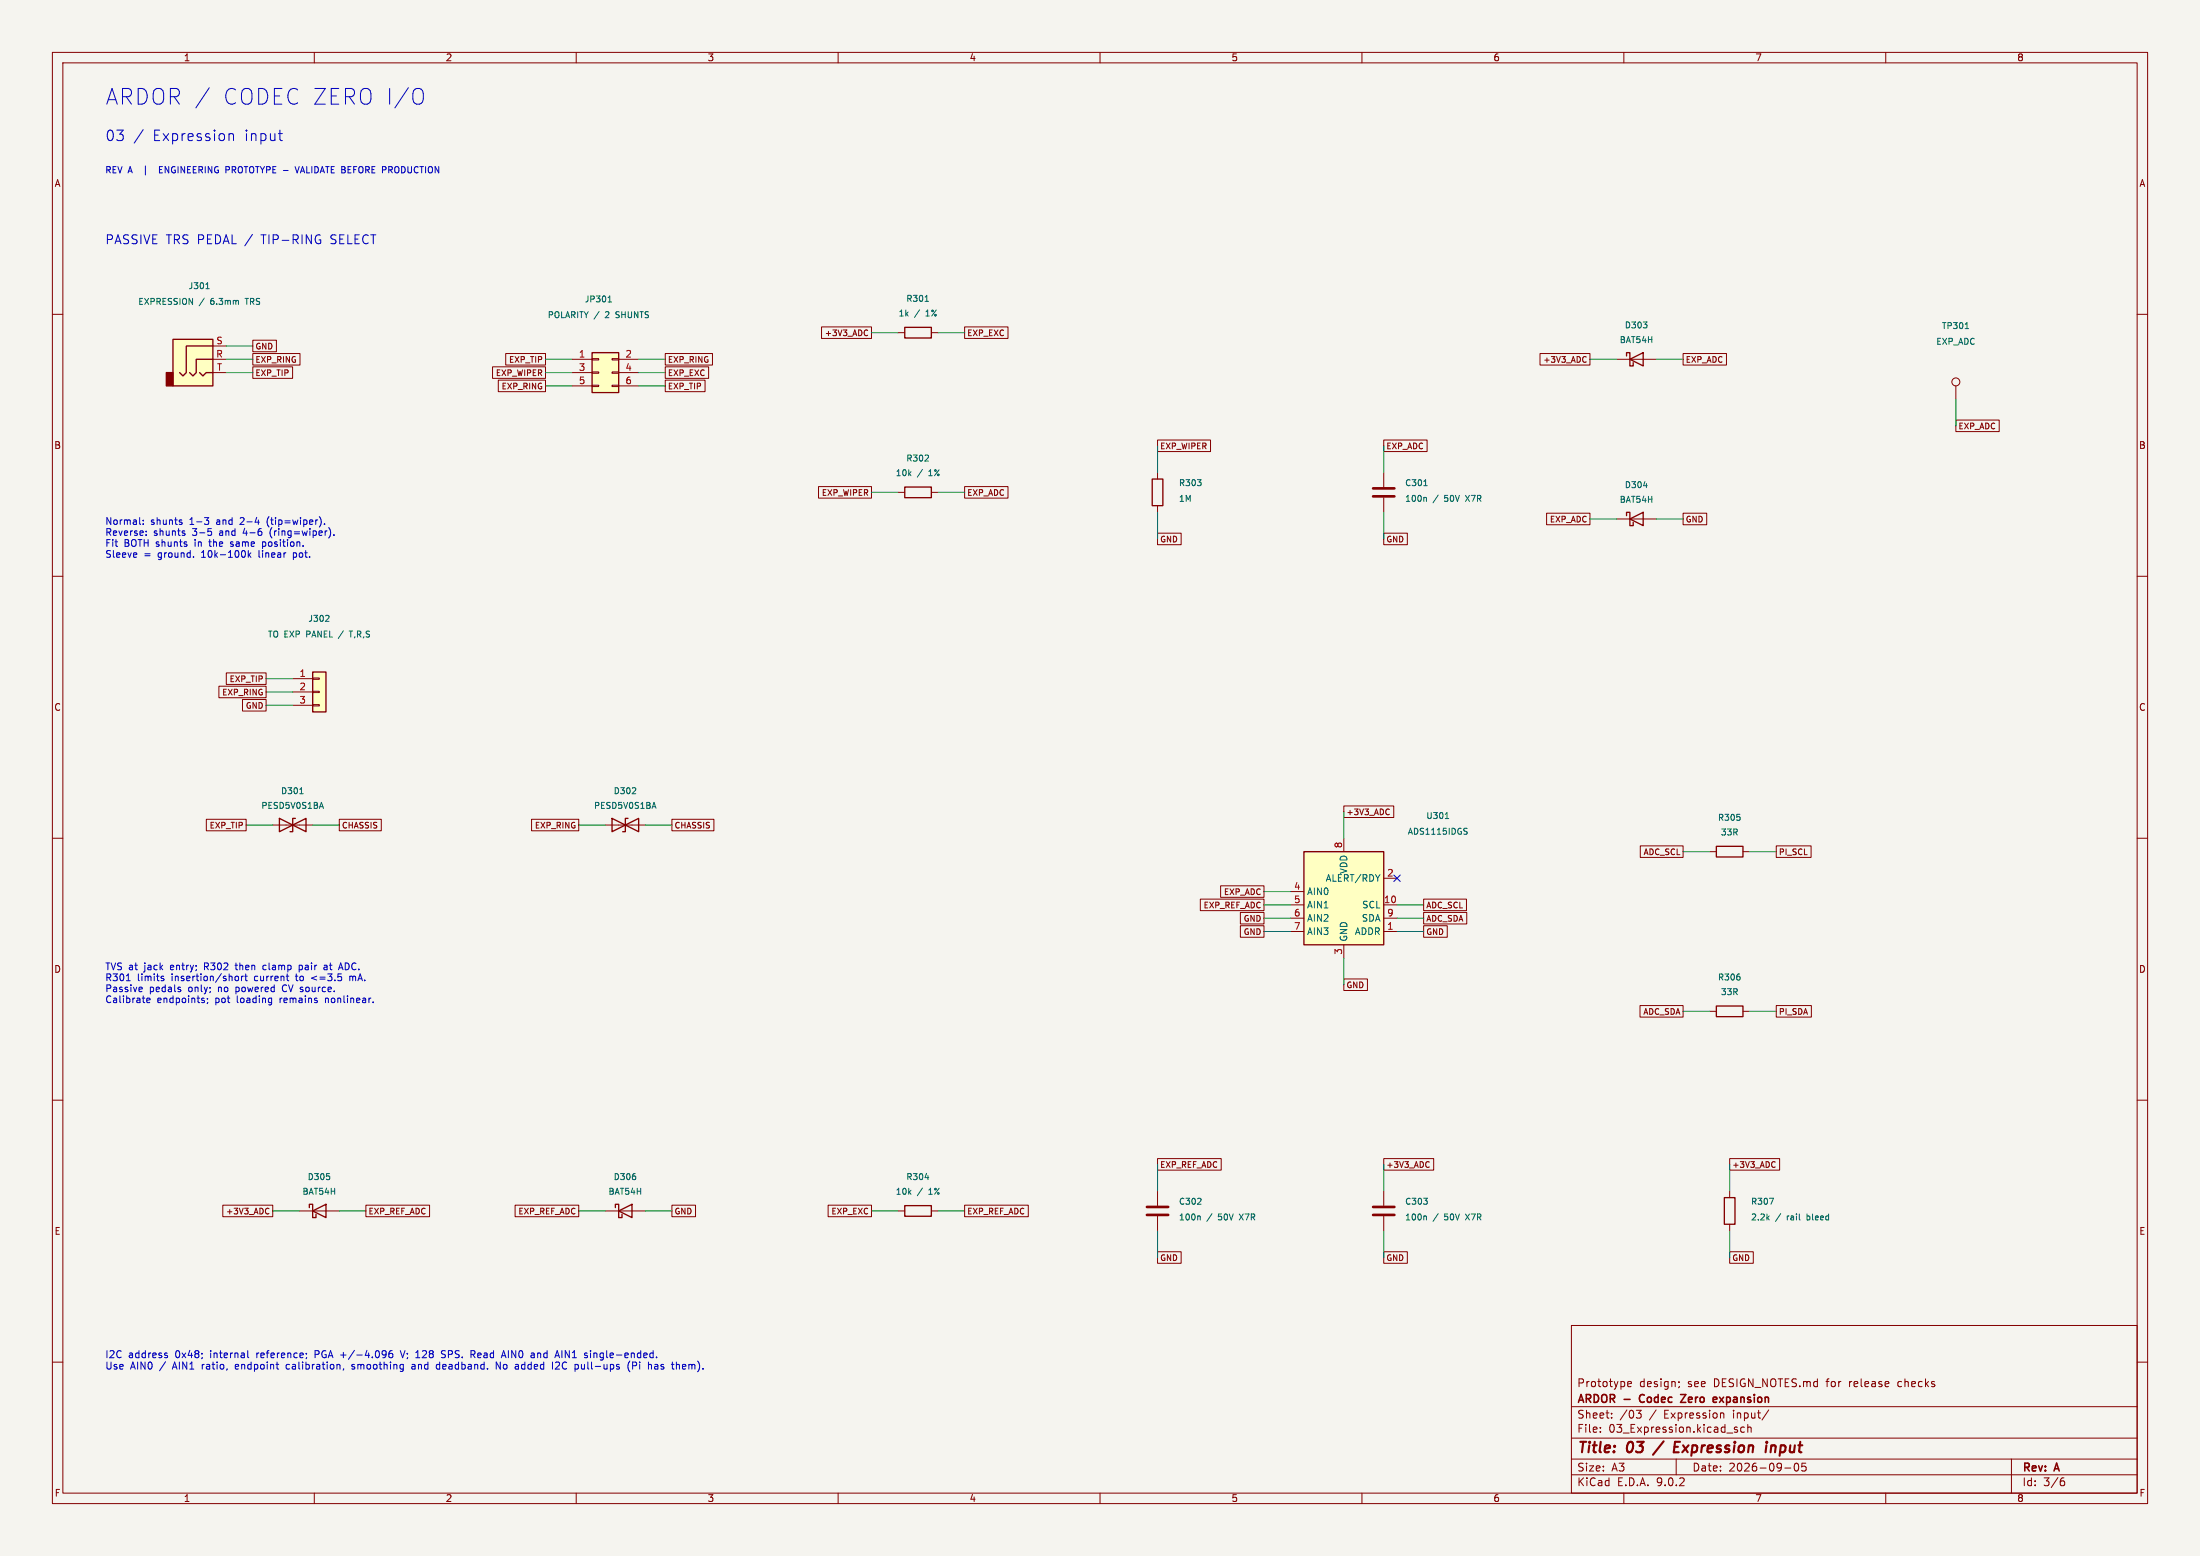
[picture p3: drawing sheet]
<svg xmlns="http://www.w3.org/2000/svg" width="420mm" height="297mm" viewBox="0 0 420 297" stroke-linecap="round" stroke-linejoin="round" font-family="sans-serif">
<path d="M0 0h420v297h-420z" fill="#f5f4ef" stroke="#f5f4ef" stroke-width=".19"/>
<g fill="none" stroke="#840000" stroke-width=".19">
<path d="M10 10h400v277h-400zM12 12h396v273h-396zM60 10v2M110 10v2M160 10v2M210 10v2M260 10v2M310 10v2M360 10v2M10 60h2M408 60h2M10 110h2"/>
<path d="M408 110h2M10 160h2M408 160h2M10 210h2M408 210h2M300 253h108v32h-108zM10 260h2M300 278.5h108M300 274.5h108M300 268.5h108M305.5 273.2v.2M305.5 272.5v.1"/>
<path d="M307.7 270.5v.2M307.7 269.8v.1M310.7 264.2l.7-.2v-.2l-.5-.1-.2 .2 .1 .7h.6M312.4 269.2h.9l-.5 .6 .4 .1 .1 .5-.3 .3h-.4M320 278.5v3M320.5 263.8v.1M320.6 264.6l-.2 .3M328.7 269.7l.3 .1 .1 .1v.8M331.3 272.9l.4 .1v.2l-.2 .2h-.3M331.3 272.4l.4 .1M333 272.5l-.4-.1-.3 .3 .1 .6h.6M333.7 272.5l.2-.1 .3 .1 .1 .9"/>
<path d="M333.7 271.9v1.5M337.7 269.1l-1.3 1.9M342.7 279.4a.81 .81 0 0 0 .3 1.4l.2-.2 .2-.4-.2-.8M344 279.3l-.1 .7 .3-.1h.5l.1 .6-.3 .3-.6-.2M384 278.5v6.5M408 260h2M60 285v2M110 285v2M160 285v2M210 285v2M260 285v2M300 281.5h108"/>
<path d="M310 285v2M340.7 280.2h1.2M360 285v2M393.6 282.7h.4l.2 .2-.1 .5-.5 .2M394 282.1l-.4 .1"/>
</g>
<path d="M317.6 275.1l-2 2.6M319.7 276.2h.6M320.7 275.2h-.9l-.3 2h1M337.3 275.2v.2M338.2 275.9l-.2 1.3M338.7 275.9l-.6 .2" fill="none" stroke="#840000" stroke-width=".4"/>
<path d="M313.1 266.4l-.1 .4 .1 .7M320.8 266.2h1l-1 1.5h1M327.3 266.7l.4 .1 .1 .2-.8 .2M327.7 267.6l-.4 .1M328.3 266.7l.7 1M329 266.7l-.7 1" fill="none" stroke="#840000" stroke-width=".3"/>
<path d="M248.9 162.6h15.3v17.7h-15.3z" fill="#ffffc2"/>
<path d="M172.7 62.5h5.1v2h-5.1zM172.7 93h5.1v2h-5.1zM220 91.4h2v5.1h-2zM248.9 162.6h15.3v17.7h-15.3zM327.7 192h5v2.1h-5zM172.7 230.1h5.1v2.1h-5.1z" fill="none" stroke="#840000" stroke-width=".25"/>
<g fill="none" stroke="#840000" stroke-width=".19">
<path d="M171.4 63.5h1.3M177.8 63.5h1.3M373.4 73.7v2.5M171.4 94h1.3M177.8 94h1.3M221 90.2v1.2M221 96.5v1.3M264.2 90.2v2.8M264.2 95v2.8M246.4 170.2h2.5M246.4 172.7h2.5M246.4 175.3h2.5"/>
<path d="M246.4 177.8h2.5M256.5 160v2.6M264.2 172.7h2.5M264.2 175.3h2.5M264.2 177.8h2.5M264.2 167.6h2.5M256.5 180.3v2.6M326.4 193h1.3M332.7 193h1.3M171.4 231.1h1.3M177.8 231.1h1.3M221 227.3v2.8"/>
<path d="M221 232.2v2.7M264.2 227.3v2.8M264.2 232.2v2.7"/>
<circle cx="373.4" cy="72.9" r=".76"/>
</g>
<g fill="none" stroke="#006464" stroke-width=".19">
<path d="M176.6 57.5h.7M375.2 62.7h.6M176.5 88h.8M177.2 87v.3M271.8 92.7h.7M272.1 94.9l.2 .2v.6M275.9 156.2h.7M279.7 158.1h.4M279.9 158.7l.2 .2-.2 .3M332.1 186.5v.5M176.6 224.8h.7M228.6 229.9h.7"/>
<path d="M229 232.1l.1 .2v.6M229.2 228.8v.4M272.1 232.1l.2 .2v.6"/>
</g>
<path d="M262.1 93.2h4.1M262.1 94.7h4.1M218.9 230.4h4.1M218.9 231.9h4.1M262.1 230.4h4.1M262.1 231.9h4.1" fill="none" stroke="#840000" stroke-width=".51"/>
<path d="M33 64.8h7.6v8.9h-7.6z" fill="#ffffc2"/>
<path d="M31.7 71.1h1.3v2.6h-1.3z" fill="#840000" stroke="#840000" stroke-width=".25"/>
<path d="M33 64.8h7.6v8.9h-7.6zM38.1 71.1l.6 .7 .7-.7h1.2M40.6 68.6h-3.1v2.5l-.7 .7-.6-.7M40.6 66h-5v5.1l-.7 .7-.6-.7M53.3 156.2v2.6l5.1-2.6v2.6zM56.4 156.2h-.5v2.6h-.5M116.8 156.2v2.6l5.1-2.6v2.6zM119.9 156.2h-.5v2.6h-.5M327.7 161.5h5v2.1h-5z" fill="none" stroke="#840000" stroke-width=".25"/>
<path d="M40.6 66h2.6M40.6 68.6h2.6M40.6 71.1h2.6M52.1 157.5h7.6M115.6 157.5h7.6M326.4 162.6h1.3M332.7 162.6h1.3" fill="none" stroke="#840000" stroke-width=".19"/>
<path d="M39.3 55.1h.7M39.5 54.1l.1-.1v1.1M57.2 151.5h.7M61.4 153.2l.3 1.1M120.7 151.5h.7M121.3 150.5v.3M124.9 153.2l.3 1.1M332.1 156v.5" fill="none" stroke="#006464" stroke-width=".19"/>
<path d="M59.7 128.3h2.5v7.6h-2.5z" fill="#ffffc2"/>
<path d="M310.5 98.4v-.6h.6v2.5h.7v-.6M311.1 99.1l2.6-1.3v2.5zM59.7 128.3h2.5v7.6h-2.5zM59.1 230.5v-.6h.6v2.5h.6v-.6M59.7 231.1l2.5-1.2v2.5z" fill="none" stroke="#840000" stroke-width=".25"/>
<path d="M308.6 99.1h7.6M55.9 129.5h3.8M55.9 132.1h3.8M55.9 134.6h3.8M59.7 129.4h1.3v.3h-1.3zM59.7 132h1.3v.2h-1.3zM59.7 134.5h1.3v.2h-1.3zM57.1 231.1h7.7" fill="none" stroke="#840000" stroke-width=".19"/>
<path d="M313.8 92.7h.7M62.7 117.5l.1 .4-.7 .7h.7M66.7 120.5h.6M62.9 224.6v.5" fill="none" stroke="#006464" stroke-width=".19"/>
<path d="M113 67.3h5.1v7.6h-5.1z" fill="#ffffc2"/>
<path d="M113 67.3h5.1v7.6h-5.1zM310.5 67.9v-.6h.6v2.6h.7v-.7M311.1 68.6l2.6-1.3v2.6zM117.5 230.5v-.6h.6v2.5h.6v-.6M118.1 231.1l2.5-1.2v2.5zM329.2 228.6h2v5.1h-2z" fill="none" stroke="#840000" stroke-width=".25"/>
<g fill="none" stroke="#840000" stroke-width=".19">
<path d="M48.3 64.9h4.5v2.2h-4.5zM48.3 70h7.6v2.2h-7.6zM48.3 67.5h9v2.2h-9zM94 70h10.1v2.2h-10.1zM95.1 72.6h9v2.2h-9zM96.5 67.5h7.6v2.2h-7.6zM109.2 68.6h3.8M109.2 71.1h3.8M109.2 73.7h3.8M113 68.5h1.3v.2h-1.3zM113 71h1.3v.2h-1.3zM113 73.5h1.3v.3h-1.3z"/>
<path d="M116.8 68.5h1.3v.2h-1.3zM116.8 71h1.3v.2h-1.3zM116.8 73.5h1.3v.3h-1.3zM118.1 68.6h3.8M118.1 71.1h3.8M118.1 73.7h3.8M127 70h8.3v2.2h-8.3zM127 72.6h7.6v2.2h-7.6zM127 67.5h9v2.2h-9zM156.8 62.4h9.6v2.2h-9.6zM165.4 63l.2 .1M165.6 64l-.2 .1"/>
<path d="M184.1 62.4h8.3v2.2h-8.3zM294 67.5h9.5v2.2h-9.5zM302.6 68.1l.2 .1M302.8 69.1l-.2 .1M308.6 68.6h7.6M321.3 67.5h8.3v2.2h-8.3zM156.3 92.9h10.1v2.2h-10.1zM184.1 92.9h8.3v2.2h-8.3zM221 84h10.1v2.2h-10.1zM264.2 84h8.2v2.2h-8.2zM295.3 98h8.2v2.2h-8.2zM321.3 98h4.5v2.2h-4.5z"/>
<path d="M373.4 80.2h8.3v2.2h-8.3zM221 101.8h4.5v2.2h-4.5zM264.2 101.8h4.5v2.2h-4.5zM41.8 131h9v2.2h-9zM43.2 128.4h7.6v2.2h-7.6zM46.3 133.5h4.5v2.2h-4.5zM39.4 156.4h7.6v2.2h-7.6zM64.8 156.4h8v2.2h-8zM101.5 156.4h9v2.2h-9zM128.3 156.4h8v2.2h-8zM256.5 153.8h9.6v2.2h-9.6zM265 154.4l.2 .1"/>
<path d="M265.2 155.4l-.2 .1M229.1 171.6h12.2v2.2h-12.2zM233 169.1h8.3v2.2h-8.3zM236.8 176.7h4.5v2.2h-4.5zM236.8 174.2h4.5v2.2h-4.5zM271.8 176.7h4.5v2.2h-4.5zM271.8 171.6h8.2v2.2h-8.2zM271.8 174.2h8.2v2.2h-8.2zM313.1 161.5h8.2v2.2h-8.2zM339.1 161.5h6.6v2.2h-6.6zM256.5 186.9h4.5v2.2h-4.5zM313.1 191.9h8.2v2.2h-8.2z"/>
<path d="M339.1 191.9h6.7v2.2h-6.7zM42.5 230h9.6v2.2h-9.6zM51.1 230.6l.2 .1M51.3 231.6l-.2 .1M69.8 230h12.2v2.2h-12.2zM98.3 230h12.2v2.2h-12.2zM115.6 231.1h7.6M128.3 230h4.5v2.2h-4.5zM158.1 230h8.3v2.2h-8.3zM184.1 230h12.2v2.2h-12.2zM221 238.9h4.5v2.2h-4.5zM221 221.1h12.1v2.3h-12.1z"/>
<path d="M264.2 238.9h4.5v2.2h-4.5zM264.2 221.1h9.5v2.3h-9.5zM272.6 221.7l.2 .1M272.8 222.7l-.2 .1M330.2 221.1h9.5v2.3h-9.5zM330.2 238.9h4.5v2.2h-4.5zM330.2 227.3v1.3M330.2 233.7v1.2M338.7 221.7l.2 .1M338.9 222.7l-.2 .1"/>
</g>
<path d="M116.1 57.6h.6M116.3 56.7l.1-.2v1.1M121.3 224.6v.5M337.8 228.7h.8l-.5 1.2" fill="none" stroke="#006464" stroke-width=".19"/>
<g fill="none" stroke="#009600" stroke-width=".19">
<path d="M43.2 68.6h5.1M43.2 66h5.1M43.2 71.1h5.1M104.1 68.6h5.1M104.1 71.1h5.1M104.1 73.7h5.1M121.9 68.6h5.1M121.9 71.1h5.1M121.9 73.7h5.1M166.4 63.5h5M179.1 63.5h5M303.5 68.6h5.1"/>
<path d="M316.2 68.6h5.1M373.4 76.2v5.1M166.4 94h5M179.1 94h5M221 85.1v5.1M221 97.8v5.1M264.2 85.1v5.1M264.2 97.8v5.1M303.5 99.1h5.1M316.2 99.1h5.1M50.8 134.6h5.1M50.8 132.1h5.1"/>
<path d="M50.8 129.5h5.1M47 157.5h5.1M59.7 157.5h5.1M110.5 157.5h5.1M123.2 157.5h5.1M256.5 154.9v5.1M241.3 175.3h5.1M241.3 172.7h5.1M241.3 170.2h5.1M241.3 177.8h5.1M266.7 175.3h5.1M266.7 172.7h5.1"/>
<path d="M266.7 177.8h5.1M321.3 162.6h5.1M334 162.6h5.1M256.5 182.9v5.1M321.3 193h5.1M334 193h5.1M52.1 231.1h5M64.8 231.1h5M110.5 231.1h5.1M123.2 231.1h5.1M166.4 231.1h5M179.1 231.1h5"/>
<path d="M221 222.2v5.1M221 234.9v5.1M264.2 222.2v5.1M264.2 234.9v5.1M330.2 222.2v5.1M330.2 234.9v5.1"/>
</g>
<path d="M266.1 167l1.2 1.2M267.3 167l-1.2 1.2" fill="none" stroke="#000084" stroke-width=".19"/>
<g fill="none" stroke="#0000c2" stroke-width=".19">
<path d="M40 16.7l-2.6 3.9M79.5 16.9a1.01 1.01 0 0 1 1.3 1v1a1.01 1.01 0 0 1-1.3 1M27.3 24.7l-1.7 2.6M30.4 32.4h.4M31 31.8h-.6v1.2h.6M43.1 31.8l.6 .1M43.7 32.4h-.6M43.7 25.5v1.3M43.7 25.7a.5 .5 0 0 1 .9 .1v1M53.1 25.5h.8M53.5 26.7l.4 .1M56.3 31.8l.4 1.2 .4-1.2"/>
<path d="M60.9 45.8h.3v.6l-.3 .1M61 44.8l.1 .1M27.3 100v.1M27.3 99.3v.1M34.6 99.7l.2 .2-.2 .2M34.6 99.2l.1 .1M39 98.8h.8l-.4 .5 .4 .1v.5l-.2 .2h-.4M48.7 99.7h.8M51.1 99l-.1 .5 .1 .7M61 98.7a1.53 1.53 0 0 1 0 1.8M61.9 100v.1M26 105.6l.1 .2-.6 .1"/>
<path d="M26.7 100l.1 .1M27.9 102.1v.1M27.9 101.4v.1M35.1 101.8l.2 .1-.2 .3M35.1 101.3l.2 .1M36.9 106.3v.1M39.7 100.9h.6M39.8 101.4h.4l.2 .2-.1 .5-.5 .1M44 104.2l.1 .1M44.2 103.4l-.2 .2 .2 .3M46.8 105.3v.8M47.4 105.1v1.3"/>
<path d="M47.5 105.9l.4 .5M47.9 105.5l-.5 .5M50.1 103.4v1.3M50.1 104.2l.4 .1M50.5 103.4l-.4 .1M51.6 101.3l.1 1M56 105.5v1.3M56 106.3l.1 .1M62.8 100.7a1.49 1.49 0 0 1 0 2M63.7 102.1v.1M24.1 187.2h.8M26.7 188.4l.4 .1 .1 .2-.7 .2"/>
<path d="M27.1 189.2l-.4 .1M28.1 190.6v.7h.5M28.6 190.6v.2l-.6 .1M30.8 186.7l.5 .2-.1 .2-.3 .1M34.3 188.4l.2 .1M34.3 188.9l.2 .1-.2 .3M38.7 190.9l.3 .1v.2l-.1 .2h-.3M39.7 191.3l-.2 .3M44.9 184.2h.5M45 186.4l.3-.1 .2 .3v.3l-.2 .3-.3-.1-.1-.2zM46.1 186.3v.9M46.5 186.3l-.4 .3"/>
<path d="M46.7 186.3h.5M46.9 185.9v1.1l.3 .2M50.7 184.2l-.4 .1-.1 .2v.5l.5 .1M51.9 190.5l-.1 1.2M51.9 191.3l-.2 .1M54 188.2l-.1 .3 .1 .6M55 187.2h.1M57.1 184.3h.5M57.1 185h.5M57.1 184.2v1.3M60.5 186.3l-1 .4 1 .4M61.9 184.3h.5v.8"/>
<path d="M62.1 190.5v.9M62.2 190.6h-.1M62.4 184.5l-.4 .1-.2 .2 .2 .3 .4-.1M64.7 184.7h.7M65 183.8l.5 1.3M66.8 186.3v.9M67.1 186.3l-.3 .2M71.2 191.3v.1M31.6 258.7l.3 .1 .1 .2-.2 .2h-.3M31.6 258.3h.3M47.3 257.8v1.2l.2 .2M58.5 258.3v.1"/>
<path d="M58.5 259.1l-.1 .2M60.1 258.5h.6M60.7 257.8h-.6v1.4M73.2 257.8l.4 .1 .1 .2a.9 .9 0 0 1-.4 1.1h-.2M73.7 258.4l-.1 .2h-.4M74.9 257.8l-.4 .1a.91 .91 0 0 0 0 1.3l.4-.2 .1-.4-.3-.3h-.2l-.3 .3M76.4 257.8l.5 1.4 .4-1.4M83.9 260v1.3M85 258.9l-.2 .3-.5-.1M85 257.9l-.5-.1-.2 .3 .1 .3 .5 .2 .1 .2M89.9 257.8h.5l.3 .3-.1 .3-.7 .1M90.2 258.5l.5 .7"/>
<path d="M95.5 260v1.3l-.8-1.3v1.3M95.8 258.8h.7M96.1 257.8l.5 1.4M102.6 258.3v.9M102.7 258.3l-.1 .1M107.3 257.8v1.4M112.7 257.8v.1M112.7 258.3v.9M120.8 260v1.3M54.9 260.4l-.3 .3v.4l.3 .2M65.6 261.3l-.1 .2M67.2 261.3h.3"/>
<path d="M67.5 260.4l-.3 .2v.2l.3 .1M78.8 260.4l-.1 .1M79 260.4l.2 .1M79.2 260.8h-.4l-.2 .2 .2 .3h.4M83.4 261.3h.5M83.5 260.4l-.1 .1M83.8 260.4l.1 .1M106.8 260.4l-.8 .9h.8M111 260.4v.7l.4 .2M119.9 260.4v.9l.4 .5M121.4 260.6l-.6 .1M125.6 260.8h-.5l-.2 .2 .2 .3h.5"/>
<path d="M125.6 260.6v.7M130.3 260.5v.8M130.9 260.8l-.6 .1"/>
</g>
<g font-size="4.2" fill="#0000c2">
<text x="20" y="20.2">ARDOR /</text>
<text x="42.1" y="20.2">CODEC ZERO I/O</text>
</g>
<g font-size="2.8" fill="#0000c2">
<text x="20" y="27.2">03</text>
<text x="29.1" y="27.2">Expression</text>
<text x="46.6" y="27.2">input</text>
</g>
<g font-size="2.8" fill="#840000">
<text x="301" y="277.9">Title:</text>
<text x="310.6" y="277.9">03</text>
<text x="321.2" y="277.9">Expression</text>
<text x="339.5" y="277.9">input</text>
</g>
<g font-size="2.4" fill="#0000c2">
<text x="20" y="46.9">PASSIVE TRS PEDAL /</text>
<text x="50" y="46.9">TIP-RING</text>
<text x="63.3" y="46.9">SELECT</text>
</g>
<g font-size="2.1" fill="#840000">
<text x="301" y="268.2">ARDOR -</text>
<text x="301" y="265">Prototype</text>
<text x="312.9" y="265">design;</text>
<text x="313.7" y="268.2">Codec</text>
<text x="322.2" y="268.2">Zero</text>
<text x="322.2" y="265">see</text>
<text x="327.3" y="265">DESIGN_NOTES.md</text>
<text x="329" y="268.2">expansion</text>
<text x="349" y="265">for</text>
<text x="353.4" y="265">release</text>
<text x="362.9" y="265">checks</text>
<text x="301" y="273.7">File:</text>
<text x="301" y="271">Sheet:</text>
<text x="307.1" y="273.7">03_Expression.kicad_sch</text>
<text x="309.2" y="271">/03</text>
<text x="314.9" y="271">/</text>
<text x="317.8" y="271">Expression</text>
<text x="331.1" y="271">input/</text>
<text x="301" y="281.1">Size:</text>
<text x="307.6" y="281.1">A3</text>
<text x="323" y="281.1">Date:</text>
<text x="330" y="281.1">2026-09-05</text>
<text x="386" y="281.3">Rev:</text>
<text x="392.4" y="281.3">A</text>
<text x="301" y="283.9">KiCad</text>
<text x="308.7" y="283.9">E.D.A.</text>
<text x="316.3" y="283.9">9.0.2</text>
<text x="386" y="283.9">Id:</text>
<text x="390.1" y="283.9">3/6</text>
</g>
<g font-size="1.9" fill="#0000c2">
<text x="20" y="259.6">I2C</text>
<text x="20" y="261.7">Use</text>
<text x="24.5" y="259.6">address</text>
<text x="24.9" y="261.7">AIN0</text>
<text x="30.6" y="261.7">/</text>
<text x="33.2" y="261.7">AIN1</text>
<text x="33.6" y="259.6">0x48;</text>
<text x="38.9" y="261.7">ratio,</text>
<text x="40.4" y="259.6">internal</text>
<text x="45.5" y="261.7">endpoint</text>
<text x="49.4" y="259.6">reference;</text>
<text x="55.4" y="261.7">calibration,</text>
<text x="60.7" y="259.6">PGA +/-4.096</text>
<text x="68.1" y="261.7">smoothing</text>
<text x="77.5" y="259.6">V; 128</text>
<text x="79.7" y="261.7">and</text>
<text x="84.6" y="261.7">deadband.</text>
<text x="85.6" y="259.6">SPS.</text>
<text x="91.4" y="259.6">Read</text>
<text x="96.2" y="261.7">No</text>
<text x="97.5" y="259.6">AIN0</text>
<text x="100" y="261.7">added</text>
<text x="103.2" y="259.6">and</text>
<text x="107.3" y="261.7">I2C</text>
<text x="108.1" y="259.6">AIN1</text>
<text x="111.8" y="261.7">pull-ups</text>
<text x="113.8" y="259.6">single-ended.</text>
<text x="122.1" y="261.7">(Pi</text>
<text x="126.2" y="261.7">has</text>
<text x="130.9" y="261.7">them).</text>
</g>
<g font-size="1.8" fill="#840000">
<text x="35" y="11.9">1</text>
<text x="85" y="11.9">2</text>
<text x="135" y="11.9">3</text>
<text x="185" y="11.9">4</text>
<text x="235" y="11.9">5</text>
<text x="285" y="11.9">6</text>
<text x="335" y="11.9">7</text>
<text x="385" y="11.9">8</text>
<text x="10.3" y="35.9">A</text>
<text x="408.3" y="35.9">A</text>
<text x="10.3" y="85.9">B</text>
<text x="408.2" y="85.9">B</text>
<text x="10.3" y="135.9">C</text>
<text x="408.2" y="135.9">C</text>
<text x="10.3" y="185.9">D</text>
<text x="408.2" y="185.9">D</text>
<text x="10.3" y="235.9">E</text>
<text x="408.3" y="235.9">E</text>
<text x="10.3" y="285.9">F</text>
<text x="35" y="286.9">1</text>
<text x="85" y="286.9">2</text>
<text x="135" y="286.9">3</text>
<text x="185" y="286.9">4</text>
<text x="235" y="286.9">5</text>
<text x="285" y="286.9">6</text>
<text x="335" y="286.9">7</text>
<text x="385" y="286.9">8</text>
<text x="408.3" y="285.9">F</text>
</g>
<g font-size="1.8" fill="#a90000">
<text x="41.2" y="65.8">S</text>
<text x="41.2" y="68.3">R</text>
<text x="41.3" y="70.9">T</text>
<text x="110.4" y="68.3">1</text>
<text x="110.4" y="70.9">3</text>
<text x="119.3" y="68.3">2</text>
<text x="119.3" y="70.9">4</text>
<text x="110.4" y="73.4">5</text>
<text x="119.3" y="73.4">6</text>
<text x="57.1" y="129.3">1</text>
<text x="57.1" y="131.8">2</text>
<text x="57.1" y="134.4">3</text>
<text x="256.3" y="162" transform="rotate(-90 256.3 162)">8</text>
<text x="264.7" y="167.4">2</text>
<text x="246.9" y="169.9">4</text>
<text x="246.9" y="172.5">5</text>
<text x="264.1" y="172.5">10</text>
<text x="246.9" y="175">6</text>
<text x="246.9" y="177.5">7</text>
<text x="264.7" y="175">9</text>
<text x="264.7" y="177.5">1</text>
<text x="256.3" y="182.3" transform="rotate(-90 256.3 182.3)">3</text>
</g>
<g font-size="1.8" fill="#0000c2">
<text x="20" y="100.5">Normal:</text>
<text x="28.7" y="100.5">shunts</text>
<text x="36.3" y="100.5">1-3</text>
<text x="41.6" y="100.5">and</text>
<text x="46.3" y="100.5">2-4</text>
<text x="51.6" y="100.5">(tip=wiper).</text>
<text x="20" y="102.6">Reverse:</text>
<text x="20" y="104.7">Fit</text>
<text x="20" y="106.8">Sleeve</text>
<text x="23.7" y="104.7">BOTH shunts</text>
<text x="27.4" y="106.8">=</text>
<text x="29.3" y="102.6">shunts</text>
<text x="30.2" y="106.8">ground.</text>
<text x="36.9" y="102.6">3-5</text>
<text x="37.4" y="104.7">in</text>
<text x="38.7" y="106.8">10k-100k</text>
<text x="40.4" y="104.7">the</text>
<text x="42.1" y="102.6">and</text>
<text x="44.6" y="104.7">same</text>
<text x="46.9" y="102.6">4-6</text>
<text x="49.8" y="106.8">linear</text>
<text x="50.9" y="104.7">position.</text>
<text x="52.1" y="102.6">(ring=wiper).</text>
<text x="56.6" y="106.8">pot.</text>
<text x="20" y="185.5">TVS at</text>
<text x="27.6" y="185.5">jack</text>
<text x="32.8" y="185.5">entry;</text>
<text x="39.4" y="185.5">R302</text>
<text x="45.6" y="185.5">then</text>
<text x="51" y="185.5">clamp</text>
<text x="58.1" y="185.5">pair</text>
<text x="63.1" y="185.5">at</text>
<text x="66.2" y="185.5">ADC.</text>
<text x="20" y="187.6">R301</text>
<text x="20" y="189.7">Passive</text>
<text x="20" y="191.8">Calibrate</text>
<text x="26.2" y="187.6">limits</text>
<text x="28.5" y="189.7">pedals</text>
<text x="30" y="191.8">endpoints;</text>
<text x="32.8" y="187.6">insertion/short</text>
<text x="36.1" y="189.7">only;</text>
<text x="41.2" y="191.8">pot</text>
<text x="41.9" y="189.7">no</text>
<text x="45.4" y="189.7">powered</text>
<text x="45.5" y="191.8">loading</text>
<text x="48.8" y="187.6">current</text>
<text x="53.8" y="191.8">remains</text>
<text x="54.5" y="189.7">CV source.</text>
<text x="56.9" y="187.6">to</text>
<text x="60" y="187.6">&lt;=3.5</text>
<text x="62.7" y="191.8">nonlinear.</text>
<text x="67.6" y="187.6">mA.</text>
</g>
<g font-size="1.8" fill="#006464">
<text x="257.4" y="166.9" transform="rotate(-90 257.4 166.9)">VDD</text>
<text x="249.4" y="171">AIN0</text>
<text x="249.4" y="173.6">AIN1</text>
<text x="253" y="168.5">ALERT/RDY</text>
<text x="259.9" y="173.6">SCL</text>
<text x="249.4" y="176.1">AIN2</text>
<text x="249.4" y="178.7">AIN3</text>
<text x="257.4" y="179.8" transform="rotate(-90 257.4 179.8)">GND</text>
<text x="258.6" y="178.7">ADDR</text>
<text x="259.9" y="176.1">SDA</text>
</g>
<g font-size="1.7" fill="#0000c2">
<text x="20" y="33.4">REV A</text>
<text x="27.7" y="33.4">|</text>
<text x="31.1" y="33.4">ENGINEERING</text>
<text x="44" y="33.4">PROTOTYPE -</text>
<text x="57.9" y="33.4">VALIDATE BEFORE PRODUCTION</text>
</g>
<g font-size="1.6" fill="#006464">
<text x="26.3" y="58.4">EXPRESSION</text>
<text x="35.9" y="55.4">J301</text>
<text x="38" y="58.4">/</text>
<text x="40.3" y="58.4">6.3mm</text>
<text x="47.2" y="58.4">TRS</text>
<text x="111.5" y="57.9">JP301</text>
<text x="172.9" y="57.8">R301</text>
<text x="104.5" y="60.9">POLARITY /</text>
<text x="115.7" y="60.9">2</text>
<text x="117.9" y="60.9">SHUNTS</text>
<text x="171.4" y="60.6">1k</text>
<text x="174.6" y="60.6">/</text>
<text x="176.9" y="60.6">1%</text>
<text x="309.1" y="65.7">BAT54H</text>
<text x="310.1" y="62.9">D303</text>
<text x="370.6" y="63">TP301</text>
<text x="369.5" y="66">EXP_ADC</text>
<text x="172.9" y="88.3">R302</text>
<text x="170.9" y="91.1">10k</text>
<text x="175.1" y="91.1">/</text>
<text x="177.4" y="91.1">1%</text>
<text x="225" y="96">1M</text>
<text x="225" y="93">R303</text>
<text x="268.1" y="93">C301</text>
<text x="268.1" y="96">100n</text>
<text x="273.6" y="96">/</text>
<text x="275.9" y="96">50V</text>
<text x="280.2" y="96">X7R</text>
<text x="310.1" y="93.4">D304</text>
<text x="309.1" y="96.2">BAT54H</text>
<text x="58.8" y="118.9">J302</text>
<text x="51" y="121.9">TO EXP</text>
<text x="58.6" y="121.9">PANEL</text>
<text x="65" y="121.9">/</text>
<text x="67.3" y="121.9">T,R,S</text>
<text x="49.8" y="154.6">PESD5V0S1BA</text>
<text x="53.5" y="151.8">D301</text>
<text x="113.3" y="154.6">PESD5V0S1BA</text>
<text x="117" y="151.8">D302</text>
<text x="268.6" y="159.5">ADS1115IDGS</text>
<text x="272.2" y="156.5">U301</text>
<text x="327.9" y="156.9">R305</text>
<text x="328.4" y="159.7">33R</text>
<text x="327.9" y="187.3">R306</text>
<text x="328.4" y="190.1">33R</text>
<text x="58.6" y="225.4">D305</text>
<text x="117" y="225.4">D306</text>
<text x="172.9" y="225.4">R304</text>
<text x="57.6" y="228.2">BAT54H</text>
<text x="116.1" y="228.2">BAT54H</text>
<text x="170.9" y="228.2">10k</text>
<text x="175.1" y="228.2">/</text>
<text x="177.4" y="228.2">1%</text>
<text x="225" y="230.1">C302</text>
<text x="225" y="233.1">100n</text>
<text x="230.4" y="233.1">/</text>
<text x="232.7" y="233.1">50V</text>
<text x="237" y="233.1">X7R</text>
<text x="268.1" y="230.1">C303</text>
<text x="268.1" y="233.1">100n</text>
<text x="273.6" y="233.1">/</text>
<text x="275.9" y="233.1">50V</text>
<text x="280.2" y="233.1">X7R</text>
<text x="334.2" y="230.1">R307</text>
<text x="334.2" y="233.1">2.2k</text>
<text x="339" y="233.1">/</text>
<text x="341.3" y="233.1">rail</text>
<text x="345.3" y="233.1">bleed</text>
</g>
<g font-size="1.5" fill="#840000">
<text x="157.3" y="64.4">+3V3_ADC</text>
<text x="184.6" y="64.4">EXP_EXC</text>
<text x="48.7" y="66.9">GND</text>
<text x="48.7" y="72">EXP_TIP</text>
<text x="48.7" y="69.4">EXP_RING</text>
<text x="94.5" y="72">EXP_WIPER</text>
<text x="97" y="69.4">EXP_TIP</text>
<text x="127.4" y="72">EXP_EXC</text>
<text x="127.4" y="69.4">EXP_RING</text>
<text x="294.5" y="69.4">+3V3_ADC</text>
<text x="321.7" y="69.4">EXP_ADC</text>
<text x="95.6" y="74.5">EXP_RING</text>
<text x="127.4" y="74.5">EXP_TIP</text>
<text x="373.8" y="82.1">EXP_ADC</text>
<text x="221.4" y="85.9">EXP_WIPER</text>
<text x="264.6" y="85.9">EXP_ADC</text>
<text x="156.8" y="94.8">EXP_WIPER</text>
<text x="184.6" y="94.8">EXP_ADC</text>
<text x="295.8" y="99.9">EXP_ADC</text>
<text x="321.7" y="99.9">GND</text>
<text x="221.4" y="103.7">GND</text>
<text x="264.6" y="103.7">GND</text>
<text x="43.7" y="130.4">EXP_TIP</text>
<text x="42.3" y="132.9">EXP_RING</text>
<text x="46.8" y="135.5">GND</text>
<text x="257" y="155.8">+3V3_ADC</text>
<text x="39.9" y="158.3">EXP_TIP</text>
<text x="65.2" y="158.3">CHASSIS</text>
<text x="102" y="158.3">EXP_RING</text>
<text x="128.7" y="158.3">CHASSIS</text>
<text x="313.6" y="163.4">ADC_SCL</text>
<text x="339.5" y="163.4">PI_SCL</text>
<text x="229.7" y="173.6">EXP_REF_ADC</text>
<text x="233.5" y="171">EXP_ADC</text>
<text x="272.2" y="173.6">ADC_SCL</text>
<text x="237.3" y="178.7">GND</text>
<text x="237.3" y="176.1">GND</text>
<text x="272.2" y="178.7">GND</text>
<text x="272.2" y="176.1">ADC_SDA</text>
<text x="257" y="188.8">GND</text>
<text x="313.6" y="193.9">ADC_SDA</text>
<text x="339.5" y="193.9">PI_SDA</text>
<text x="221.4" y="223.1">EXP_REF_ADC</text>
<text x="264.6" y="223.1">+3V3_ADC</text>
<text x="330.6" y="223.1">+3V3_ADC</text>
<text x="43" y="232">+3V3_ADC</text>
<text x="70.3" y="232">EXP_REF_ADC</text>
<text x="98.8" y="232">EXP_REF_ADC</text>
<text x="128.7" y="232">GND</text>
<text x="158.6" y="232">EXP_EXC</text>
<text x="184.6" y="232">EXP_REF_ADC</text>
<text x="221.4" y="240.9">GND</text>
<text x="264.6" y="240.9">GND</text>
<text x="330.6" y="240.9">GND</text>
</g>
</svg>
